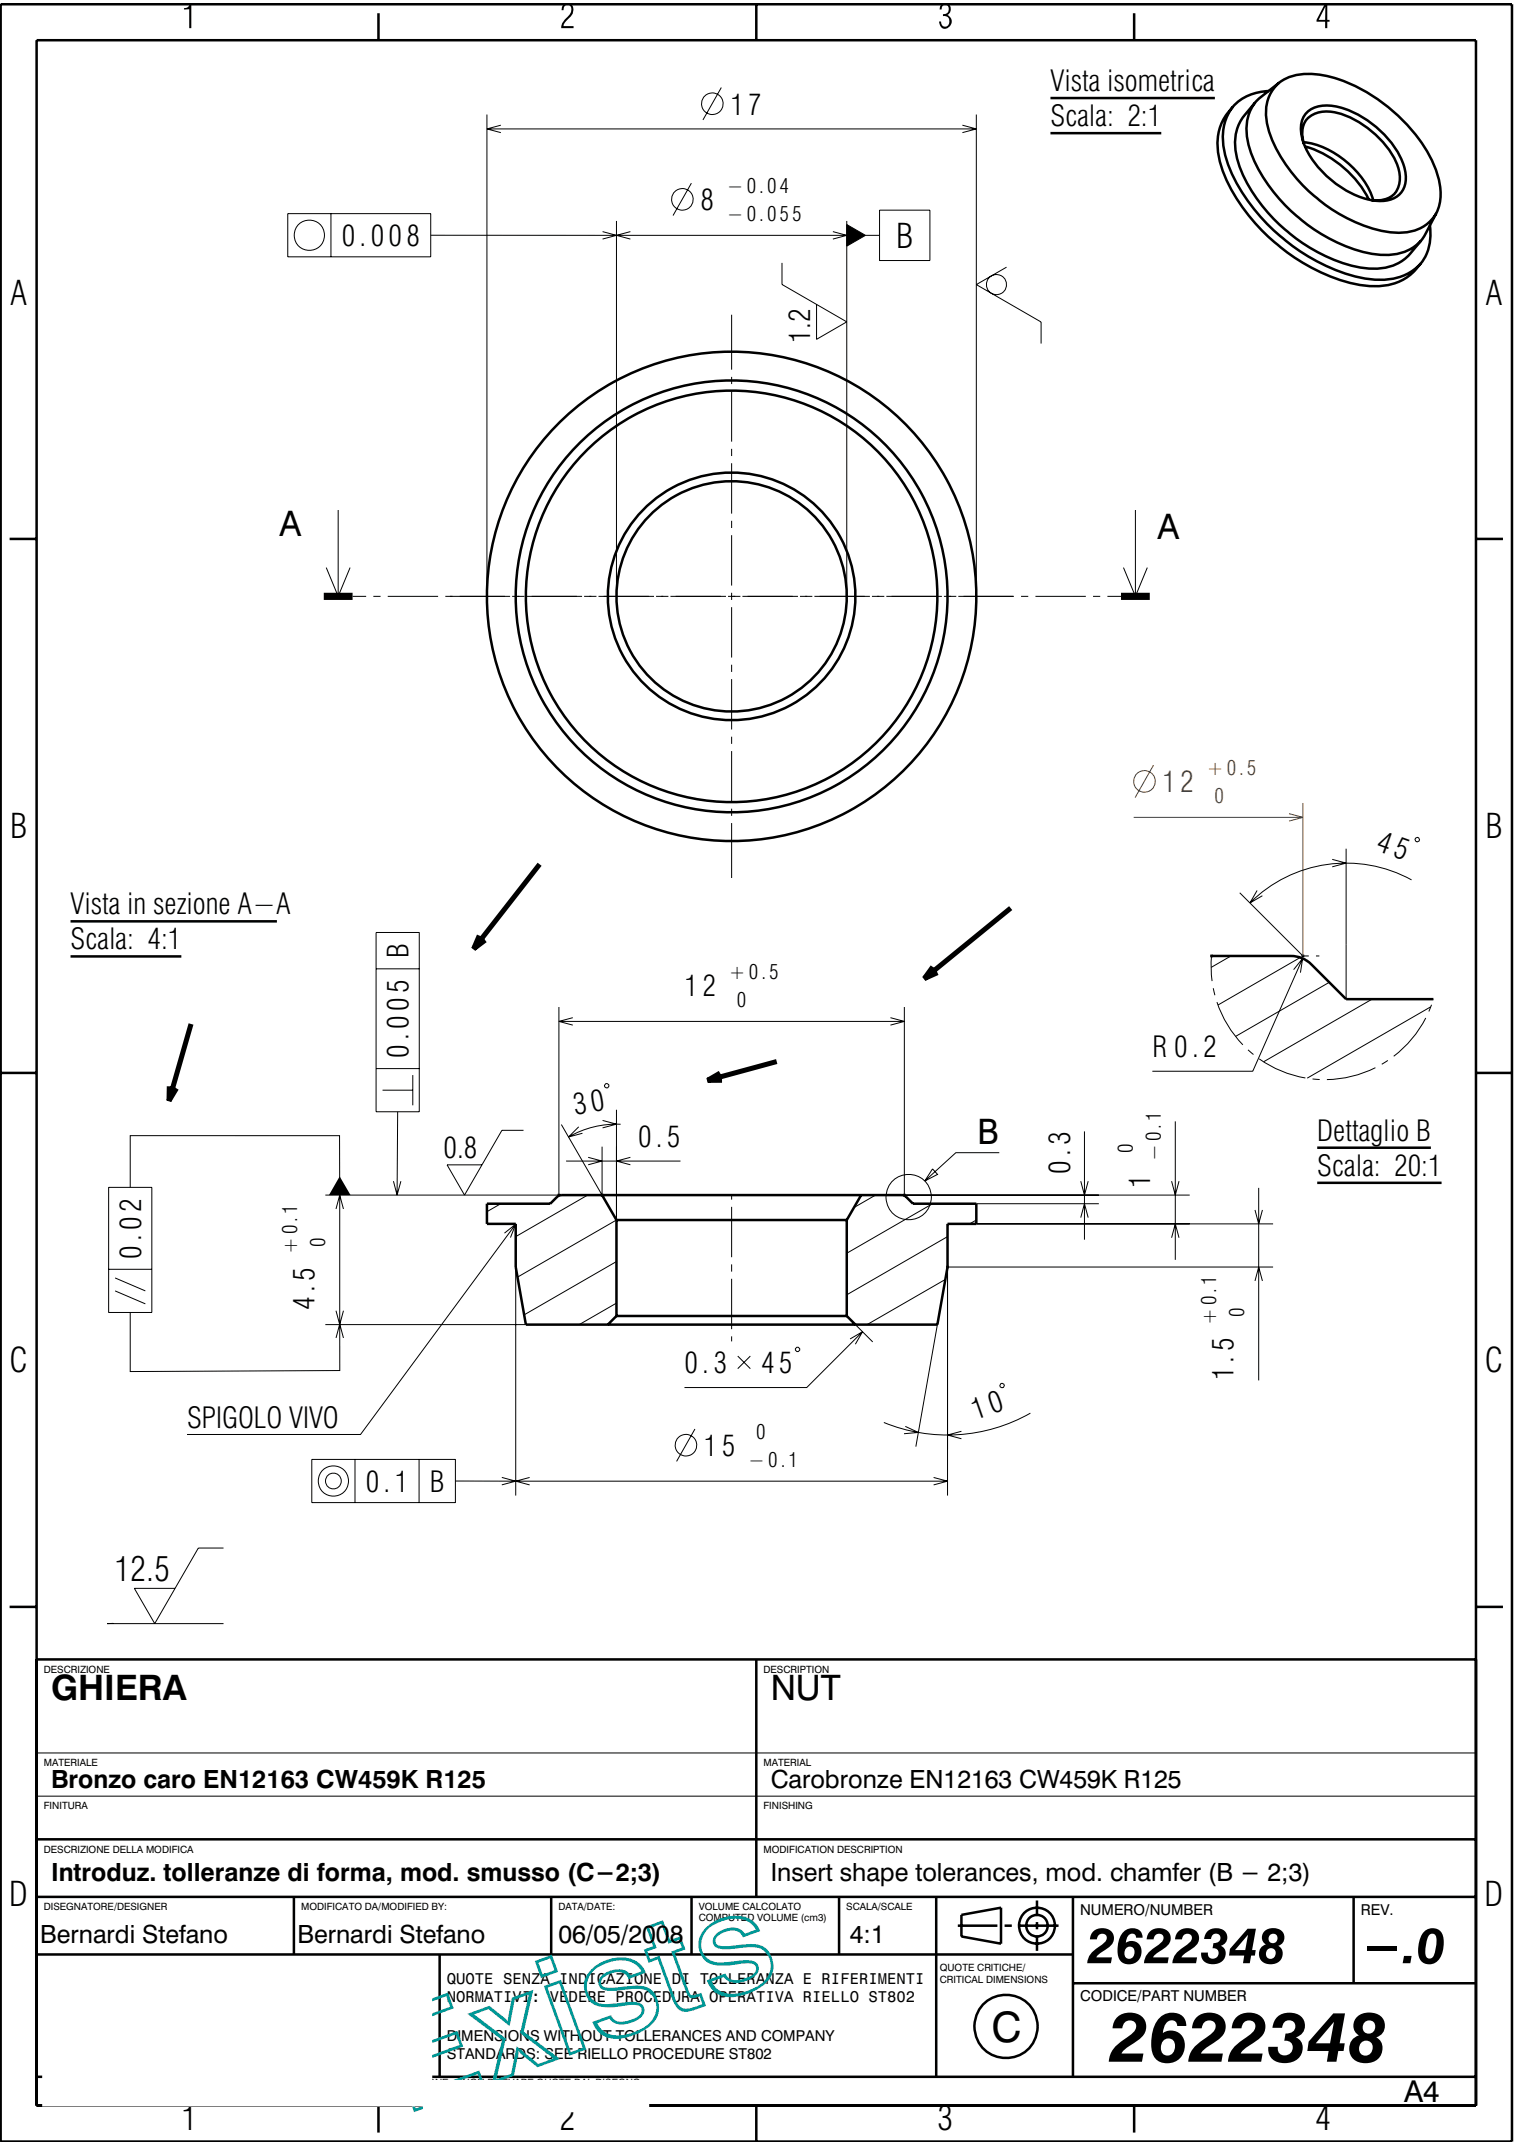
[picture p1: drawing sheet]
<svg xmlns="http://www.w3.org/2000/svg" width="210mm" height="297mm" viewBox="0 0 210 297" stroke-linecap="round" stroke-linejoin="round" font-family="sans-serif">
<g fill="none" stroke="#000" stroke-width=".14">
<path d="M67.5 15.9v66.8M135.3 15.9v66.8M85.4 30.6v52.1M117.4 30.6v52.1M120 32.6h1.9M101.4 43.6v7.6M101.4 52.2v1M101.4 54.2v7M45.2 78.7l1.7 4 1.6-4M46.9 70.7v12M101.4 62.2v1M101.4 64.2v7"/>
<path d="M101.4 72.2v1M101.4 74.2v7M155.7 78.7l1.7 4 1.6-4M157.4 70.7v12M48.9 82.7h1.8M51.7 82.7h1M53.7 82.7h7M61.7 82.7h9M71 82.7h1.7M73 82.7h7.7M81 82.7h1.7M83 82.7h7.6"/>
<path d="M90.9 82.7h1.7M92.9 82.7h7.7M100.9 82.7h1.7M101.4 82.2v1M101.4 84.2v6.9M101.4 92.1v1M101.4 94.1v7M102.9 82.7h7.7M110.9 82.7h1.7M112.9 82.7h7.7M120.9 82.7h1.7M122.8 82.7h7.7"/>
<path d="M130.8 82.7h1.7M132.8 82.7h7.7M141.5 82.7h1M143.5 82.7h7M151.5 82.7h1M153.5 82.7h1.9M101.4 102.1v1M101.4 104.1v7M101.4 112.1v1M101.4 114.1v7.6M186.6 117.6v20.9M77.5 139.6v26"/>
<path d="M125.3 139.6v26M167.9 132.5v1.7l.1 1.8M168.2 137l.2 .9M168.7 138.9a15.8 15.8 0 0 0 3.6 5.9M170.6 132.5l-2.7 1.6M171.8 123.7l8.9 8.9M178.9 132.5h.5M180.2 132.7l-11.4 6.6M180.4 132.5h1M181.1 133.1l.7 .6M182.4 132.5h.5M184.2 136.2l-12.9 7.5"/>
<path d="M190.2 138.5l-15.1 8.7M198.3 139.6l-17.1 9.8M198.4 139.3l-.4 .9M198.7 138.5h.1M77.8 155.9l5.6 9.7v-6.7M85.4 153.8v15.3l-13.7 7.9M173 145.5l.7 .7M174.5 146.8a15.7 15.7 0 0 0 6.4 2.6M181.9 149.6h1M190.6 148a15.8 15.8 0 0 1-6.7 1.6M192.4 147l-.9 .5M197.6 141.1a15.8 15.8 0 0 1-4.4 5.3"/>
<path d="M45.1 165.6h32.7M69.4 166.8l-1.9 1.2M71.5 175.6v31.7M81.5 165.6l-10 5.8M85.4 174.9l-12.8 7.4M101.4 165.6v.7M101.4 167.3v7M101.4 175.3v1M101.4 177.3v6.9M121.4 165.6l-3 1.8M125 165.6h39.9M129.3 166.8l-11.9 6.9"/>
<path d="M131 177.3l-10.8 6.3M131.3 171.4l-13.9 8.1M135.3 169.1l-.9 .5M135.3 166.8h17M135.3 169.6h41.2M176.5 175.6h-45.2v31.7M45.1 183.6h27.8M85.4 180.6l-5.1 3M101.4 185.2v.7M118.6 183.6l2.4 2.4M129.9 183.6l-3 16.9M5.1 249h199.5"/>
<path d="M5.1 243h199.5"/>
<circle cx="125.9" cy="165.9" r="3.2"/>
</g>
<g fill="none" stroke="#000" stroke-width=".35">
<path d="M.1 .6h209.5v296.2h-209.5zM5.1 5.6h199.5v286.3h-199.5zM52.5 1.8v3.8M104.8 .6v5M157.2 1.8v3.8M170.8 14.8a7.4 7.4 0 0 0-1.8 7.4 23.4 23.4 0 0 0 7.2 11 25.9 25.9 0 0 0 12.4 6.3 8 8 0 0 0 7.6-2.1l.7-.9M170.8 14.8a8.1 8.1 0 0 0-.6 7.9 27 27 0 0 0 14.8 14.7 14.4 14.4 0 0 0 8.5 1.1l1.3-.4 1.1-.7 1-.9M174 14.2l-1.6 1.9a6.6 6.6 0 0 0-.9 6.1 22.5 22.5 0 0 0 8.8 11.4 21.2 21.2 0 0 0 9.2 3.6 6.9 6.9 0 0 0 5.9-1.9l1.6-1.9M174 14.2a6.6 6.6 0 0 0-.9 6.1 22.5 22.5 0 0 0 8.8 11.4 21.1 21.1 0 0 0 9.2 3.6 6.9 6.9 0 0 0 5.9-1.9M175.8 12.6a6.8 6.8 0 0 0-5 2.2M177.3 11.4l-2.8 2.3-.5 .5M177.3 11.4a5.5 5.5 0 0 0-1.7 5.5 19.1 19.1 0 0 0 6.1 9.9 21.3 21.3 0 0 0 11.1 5.4 6 6 0 0 0 6.3-2.6"/>
<path d="M177.3 11.4a7.6 7.6 0 0 1 6.3-.9 23 23 0 0 1 15.1 12.3 8.9 8.9 0 0 1 .7 5.9l-.3 .9M180.7 19.7a12.3 12.3 0 0 1 9.6 8.1M180.7 20a3.7 3.7 0 0 1 .4-3.5 4.2 4.2 0 0 1 4.2-.9 13.4 13.4 0 0 1 8.2 6.9 4.2 4.2 0 0 1-.1 4.2 3.7 3.7 0 0 1-3.3 1M181.2 15.5a5.1 5.1 0 0 1 5.1-.5 13.8 13.8 0 0 1 8.3 8 4 4 0 0 1-.5 3.8 4 4 0 0 1-3.8 1 13.6 13.6 0 0 1-9.7-8.1 4 4 0 0 1 .6-4.2zM180.9 20.3a14.7 14.7 0 0 1 8.8 7.4M198.2 31.2a6.7 6.7 0 0 1-1.3 5.3M199.1 29.6l-1.6 2.9-.5 .9M1.3 74.7h3.8M204.6 74.7h3.7M167.9 132.5h11a4 4 0 0 1 2.9 1.2l4.8 4.8h12.1M.1 148.7h5M204.6 148.7h5"/>
<path d="M67.5 166.8h8.8l1-1 .5-.2h47.2l.6 .3 .9 .9h8.8v2.8h-4v6l-1.4 8h-57l-1.4-8v-6h-4zM83.4 165.6l2 3.5M85.4 169.1h32M85.4 169.1v13.3M117.4 169.1v13.3M119.4 165.6l-2 3.5M85.4 182.4h32M85.4 182.4l-1.2 1.2M117.4 182.4l1.2 1.2M1.3 222.7h3.8M5.1 230h199.5M104.8 230v32.9"/>
<path d="M204.6 222.7h3.7M5.1 254.9h199.5M5.1 270.9h143.6M5.1 262.9h199.5M40.7 262.9v8M60.9 270.9v17M76.4 262.9v8M95.8 262.9v8M116.3 262.9v8M129.8 262.9v25M132.8 266.9h5.4M133.3 265.4l5.4-1v5l-5.4-1z"/>
<path d="M139.2 266.9h1M141.2 266.9h5.5M143.7 263.4v2M143.7 266.4v1M143.7 268.4v2M148.7 274.9h55.9M148.7 262.9v25M187.6 262.9v12M5.1 287.9h199.5M52.5 291.9v3.7M104.8 291.9v4.9M157.2 291.9v3.7"/>
<circle cx="101.4" cy="82.7" r="28.5"/>
<circle cx="101.4" cy="82.7" r="16"/>
<circle cx="101.4" cy="82.7" r="17.2"/>
<circle cx="101.4" cy="82.7" r="33.9"/>
<circle cx="101.4" cy="82.7" r="29.9"/>
<circle cx="143.7" cy="266.9" r="2.5"/>
<circle cx="143.7" cy="266.9" r="1.5"/>
<circle cx="139.4" cy="280.9" r="4.4"/>
</g>
<path d="M74.8 119.8l-9.1 11.7M66.4 129.7l-.7 1.8 1.5-1.2M129.3 134l-1.2 1.6 1.8-.8M140.1 125.9l-12 9.7M23.5 150.6l-.1 2 1.1-1.7M26.5 141.9l-3.1 10.7M99.8 148.7l-1.7 1h2M107.7 147.1l-9.6 2.6" fill="none" stroke="#000" stroke-width=".7" stroke-linecap="butt"/>
<path d="M167.9 132.3v.4M83.4 165.5v.3M125.3 165.5v.3" fill="none" stroke="#000" stroke-width=".37"/>
<path d="M180.6 132.3v.4M77.5 165.5v.3M131.3 175.4v.4" fill="none" stroke="#000" stroke-width=".38"/>
<path d="M180.6 111.3v21.2" fill="none" stroke="#804000" stroke-width=".14"/>
<path d="M44.9 82.7h4M155.4 82.7h4" fill="none" stroke="#000" stroke-width="1" stroke-linecap="butt"/>
<g fill="#000">
<path d="M25.5 1.1a.64 .64 0 0 0 .8-.5h.2v3.3h-.3v-2.6h-.7z" fill-rule="evenodd"/>
<path d="M78.1 .7l.1-.1h1a1.29 1.29 0 0 1-.4 2 1.66 1.66 0 0 0-.7 1h1.4v.3h-1.7a2.16 2.16 0 0 1 .9-1.6 1.01 1.01 0 0 0 .2-1.6 .58 .58 0 0 0-.6 .1 .58 .58 0 0 0-.2 .6h-.3l.1-.4z" fill-rule="evenodd"/>
<path d="M130.4 .6h1.1a.94 .94 0 0 1-.2 1.5l.5 .3a.99 .99 0 0 1-.1 1.2 .99 .99 0 0 1-1.1 .3l-.3-.3-.2-.6h.3a.57 .57 0 0 0 .4 .7 .57 .57 0 0 0 .7-.4 .74 .74 0 0 0 0-.8 .74 .74 0 0 0-.8-.3v-.2a.68 .68 0 0 0 .8-.5 .68 .68 0 0 0-.5-.8 .54 .54 0 0 0-.5 .6h-.3z" fill-rule="evenodd"/>
<path d="M183.6 .6l-1.1 2.2v.2h1.2v.9h.3v-.9h.3v-.2h-.3v-2.2zM183.7 .9v1.9h-.9z" fill-rule="evenodd"/>
</g>
<g fill="#009896">
<path d="M53.1 279.9l4.5 12.4 9.1-3.4-.5-1.4-7.3 2.6-1.6-4.3 6.4-2.4-.5-1.4-6.4 2.3-1.3-3.6 6.9-2.6-.5-1.4zM52.6 279.6l9.5-3.4 .8 2.2-6.9 2.5 1 2.9 6.4-2.3 .8 2.2-6.4 2.3 1.3 3.6 7.3-2.6 .8 2.2-9.8 3.6z" fill-rule="evenodd"/>
<path d="M65.7 279.2l4.4 3.4-1.3 5.6 2-.7 .8-3.9 3 2.5 2.1-.8-4.6-3.5 1.2-5.4-2 .8-.7 3.6-2.9-2.3zM64.8 279.1l3-1.1 2.2 1.8 .4 .5v-.7l.6-2.7 2.9-1.1-1.3 5.8 5 3.8-3.1 1.1-2.3-1.8-.4-.5v.6l-.6 2.9-3.1 1.2 1.5-6.2z" fill-rule="evenodd"/>
<path d="M74.6 272l.6 1.7 1.7-.6-.6-1.7zM75.9 275.5l3.2 8.9 1.7-.6-3.3-8.9zM74.1 271.8l2.4-.8 .9 2.3-2.4 .9zM75.4 275.3l2.4-.9 3.5 9.7-2.4 .8z" fill-rule="evenodd"/>
<path d="M82.5 273a2.64 2.64 0 0 0-1.1 2.7 2.64 2.64 0 0 0 2.1 2.1l2.4-.2a5.5 5.5 0 0 1 2.8 .1 1.21 1.21 0 0 1 .6 1.1 1.21 1.21 0 0 1-.7 1 4.2 4.2 0 0 1-3.2 .7l-.5-.3-.4-.4-1.7 .6a3.1 3.1 0 0 0 3.8 1.6 6.5 6.5 0 0 0 3.9-2.1 2.68 2.68 0 0 0-1.3-4.1 11.9 11.9 0 0 0-3.9 .1h-1.4l-.6-.3a1.3 1.3 0 0 1 .4-2 3.2 3.2 0 0 1 3.3-.3l.4 .5 1.5-.6a3.3 3.3 0 0 0-3.7-1.4 6.9 6.9 0 0 0-2.7 1.2zM82 272.9a5.8 5.8 0 0 1 5.5-1.4l.8 .4 .7 .7 .5 .8-2.4 .9a1.84 1.84 0 0 0-2.7-.6 1.38 1.38 0 0 0-1.1 1.3l.4 .4a6 6 0 0 0 2.7 0 6.7 6.7 0 0 1 3.3 .1 3.3 3.3 0 0 1-.2 5.8 7.1 7.1 0 0 1-5.3 1.1 3.2 3.2 0 0 1-2.1-2.1l2.6-1a1.56 1.56 0 0 0 2.1 .9l.5-.2a1.82 1.82 0 0 0 1.6-1.5l-.1-.3a2.3 2.3 0 0 0-1.9-.2 8.7 8.7 0 0 1-4.4-.1 3.1 3.1 0 0 1-.5-5z" fill-rule="evenodd"/>
<path d="M90 267.3l1 2.7-1.3 .5 .4 1.1 1.3-.5 2 5.6a2.5 2.5 0 0 0 1.3 1.7 5 5 0 0 0 2.6-.6l-.3-1.1a1.5 1.5 0 0 1-1.5 .1l-.4-.8-2.1-5.5 1.5-.5-.4-1.1-1.5 .5-1-2.7zM89.5 267l2.4-.8 1 2.7 1.4-.5 .7 1.8-1.5 .5 2.1 5.6a.46 .46 0 0 0 .7 .2l.9-.3 .7 1.8-1.5 .6a2.23 2.23 0 0 1-2.4-.1l-.3-.4-.5-1-2-5.5-1.3 .5-.7-1.9 1.3-.4z" fill-rule="evenodd"/>
<path d="M98.3 267.2a2.64 2.64 0 0 0-1.1 2.7 2.64 2.64 0 0 0 2.2 2.1l2.3-.1a5.6 5.6 0 0 1 2.9 0 1.21 1.21 0 0 1 .6 1.1 1.21 1.21 0 0 1-.8 1.1 4.2 4.2 0 0 1-3.2 .6l-.5-.2-.4-.5-1.6 .7a3.1 3.1 0 0 0 3.8 1.6 6.5 6.5 0 0 0 3.8-2.2 2.69 2.69 0 0 0-1.3-4.1 11.9 11.9 0 0 0-3.8 .2l-1.5-.1-.6-.2a1.19 1.19 0 0 1 .2-1.8 3.4 3.4 0 0 1 3.1-.8l.4 .3 .4 .4 1.6-.5a3.3 3.3 0 0 0-3.8-1.5 6.9 6.9 0 0 0-2.7 1.2zM97.9 267.2a5.8 5.8 0 0 1 5.5-1.4l.8 .4 .7 .6 .5 .9-2.4 .8a1.61 1.61 0 0 0-2.2-.8 2.28 2.28 0 0 0-1.6 1.2 .67 .67 0 0 0 .6 .8l.8 .1 1.7-.2a6.7 6.7 0 0 1 3.3 .1 3.3 3.3 0 0 1-.3 5.8 7.1 7.1 0 0 1-5.3 1.1 3.2 3.2 0 0 1-2-2.1l2.5-1a1.56 1.56 0 0 0 2.2 .9l.5-.2a1.82 1.82 0 0 0 1.6-1.4l-.1-.3a2.29 2.29 0 0 0-1.9-.3 8.7 8.7 0 0 1-4.4 0 3.1 3.1 0 0 1-.5-5z" fill-rule="evenodd"/>
</g>
<g fill="none" stroke="#000" stroke-width=".14">
<path d="M67.5 17.9h67.8M69.4 17.4l-1.9 .5 1.9 .5M100 12.1l-2.6 4.5M133.4 17.4l1.9 .5-1.9 .5M39.9 29.6h19.8v6h-19.8zM45.9 29.6v6M59.7 32.6h57.7M83.5 32.1l1.9 .5-1.9 .5M87.4 32.1l-2 .5 2 .5M95.8 25.4l-2.5 4.5M108.4 36.4v3l9 5.2-4.2 2.4v-4.8M115.4 32.1l2 .5-2 .5"/>
<path d="M117.4 31.1l2.6 1.5-2.6 1.5zM121.9 29.1h7v7h-7zM139.5 37l-4.2 2.4 9 5.2v3M184.6 119.1l2 .5-2 .6M196.2 116.2l.2-.1h.2l.1 .3v.2l-.3 .1-.2-.1-.1-.2zM52.1 129.3h6v24.8h-6zM52.1 134.3h6M174.2 123.4l-1 1.8 1.8-1M179.3 134.4l1.2-1.6-.3 2M180.5 132.8l-6.9 15.7h-13.9M195.6 122a18.9 18.9 0 0 0-22.4 3.2M52.1 148.1h6"/>
<path d="M53 151.1h4.2M55.1 154.1l-.1 11.5M57.2 149v4.2M72.6 156.7h-3l-5.2 8.9-2.4-4.1h4.8M77.5 141.6h47.8M79.4 141.1l-1.9 .5 1.9 .5M80.2 156.2l-1.4 1.4 1.9-.5M83.5 155.3l1.9 .5-1.9 .5M83.9 150.2h.2l.3 .1v.2l-.2 .3h-.2l-.2-.2v-.2zM86 155.8a13.3 13.3 0 0 0-7.2 1.8M123.4 141.1l1.9 .5-1.9 .5M138.5 159.8h-6l-4.3 3.9"/>
<path d="M150.3 156.8v15M162.9 155.4v19.2M15.1 164.6h5.9v17.3h-5.9zM15.1 175.9h5.9M16 178.9l4.1 1.8M16 177.1l4.1 1.8M18 164.6v-7.2h29.1v26.2M46.6 167.6l.5-2 .5 2M54.5 163.7l.5 1.9 .6-1.9M69.9 170.9l1.6-1.2-.7 1.8M71.5 169.7l-21.5 29.1h-24.1M78.5 160.9h15.8"/>
<path d="M81.5 160.4l1.9 .5-1.9 .5M87.4 160.4l-2 .5 2 .5M129.2 162l.7 .8-1.7 .9zM149.8 168.8l.5-2 .5 2M149.8 163.7l.5 1.9 .5-1.9M162.4 171.6l.5-2 .5 2M162.4 163.7l.5 1.9 .5-1.9M173.9 167.7l.6 1.9 .5-1.9M173.9 177.6l.6-2 .5 2M174.5 164.7v26.6M18 181.9v8.2l29.1-.1v-6.5M46.6 181.7l.5 1.9 .5-1.9"/>
<path d="M46.6 185.5l.5-2 .5 2M96.3 198.1l-2.5 4.5M102.3 188l1.7 1.7M104 188l-1.7 1.7M110.4 186.7h.2l.2 .2v.2l-.2 .2h-.2l-.2-.2v-.2zM117.8 185.6l1.7-1-.9 1.7M119.5 184.6l-7.7 7.7h-16.9M125.5 197.7l1.8 .9-2 .1M133.3 198.4l-2 .5 2 .5M138.7 191.8l.2-.1 .2 .2 .1 .1-.1 .3-.2 .1-.3-.2v-.1zM142.8 195.9a23.3 23.3 0 0 1-20.3 1.3M31 214.6h-3.5l-6.1 10.4-2.8-4.8h5.7"/>
<path d="M43.2 202.3h19.9v6h-19.9zM49.2 202.3v6M58.1 202.3v6M63.1 205.3h68.2M69.6 204.8l1.9 .5-1.9 .5M73.4 204.8l-1.9 .5 1.9 .5M129.4 204.8l1.9 .5-1.9 .5M15.7 225h-.8h16.1"/>
<circle cx="98.7" cy="14.4" r="1.5"/>
<circle cx="42.9" cy="32.6" r="2.1"/>
<circle cx="94.6" cy="27.6" r="1.5"/>
<circle cx="138.1" cy="39.4" r="1.4"/>
<circle cx="46.2" cy="205.3" r="2.1"/>
<circle cx="46.2" cy="205.3" r="1.1"/>
<circle cx="95.1" cy="200.3" r="1.5"/>
</g>
<path d="M117.4 31.1l2.6 1.5-2.6 1.5zM47.1 163.1l1.5 2.5-3 .1z" fill="#000"/>
<g fill="none" stroke="#804000" stroke-width=".14">
<path d="M157.1 113.3h23.5M159.9 106.1l-2.6 4.5M178.7 112.8l1.9 .5-1.9 .5"/>
<circle cx="158.6" cy="108.3" r="1.5"/>
</g>
<path d="M145.6 18.5h15.4M145.6 13.6h22.8M9.8 132.6h15.3M9.8 127.7h28.6M182.6 159.1h15.7M182.6 164h17.2" fill="none" stroke="#000" stroke-width=".35"/>
<g fill="#fff" stroke="#fff" stroke-width=".35">
<path d="M6 271.5h53.7v20.3h-53.7z"/>
<path d="M58.8 288.5h31v4.1h-31z"/>
</g>
<text font-size="9.7" x="153.7" y="285.8">2622348</text>
<g font-size="6.9">
<text x="150.7" y="272.1">2622348</text>
<text x="188.6" y="272.1">−.0</text>
</g>
<text font-size="5.8" x="137.4" y="283">C</text>
<g font-size="5">
<text x="38.7" y="74.3">A</text>
<text x="160.4" y="74.8">A</text>
<text x="135.5" y="158.6">B</text>
</g>
<g font-size="4.9">
<text x="7.1" y="235.7">GHIERA</text>
<text x="106.8" y="235.7">NUT</text>
</g>
<g font-size="4.7">
<text x="124.2" y="34.4">B</text>
<text x="1.4" y="42.2">A</text>
<text x="205.9" y="42.2">A</text>
<text x="1.4" y="116.2">B</text>
<text x="205.9" y="116.2">B</text>
<text x="1.3" y="190.2">C</text>
<text x="205.8" y="190.2">C</text>
<text x="15.9" y="219.1">12.5</text>
<text x="1.3" y="264.2">D</text>
<text x="205.8" y="264.2">D</text>
<text x="25.2" y="295.2">1</text>
<text x="77.5" y="295.2">2</text>
<text x="129.9" y="295.2">3</text>
<text x="182.3" y="295.2">4</text>
</g>
<text font-size="4.2" x="194.6" y="291.4">A4</text>
<g font-size="4">
<text x="101.2" y="15.9">17</text>
<text x="145.6" y="12.6">Vista isometrica</text>
<text x="145.6" y="17.5">Scala: 2:1</text>
<text x="97.1" y="29.1">8</text>
<text x="47.4" y="34.1">0.008</text>
<text x="112.3" y="47.5" transform="rotate(-90 112.3 47.5)">1.2</text>
<text x="190.6" y="117.8" transform="rotate(20 190.6 117.8)">45</text>
<text x="9.8" y="126.7">Vista in sezione A−A</text>
<text x="9.8" y="131.6">Scala: 4:1</text>
<text x="56.6" y="132.8" transform="rotate(-90 56.6 132.8)">B</text>
<text x="94.9" y="138.1">12</text>
<text x="56.6" y="146.6" transform="rotate(-90 56.6 146.6)">0.005</text>
<text x="159.7" y="146.5">R 0.2</text>
<text x="79.7" y="154.6" transform="rotate(-10 79.7 154.6)">30</text>
<text x="61.5" y="160.6">0.8</text>
<text x="88.4" y="158.9">0.5</text>
<text x="182.6" y="158.1">Dettaglio B</text>
<text x="148.3" y="162.7" transform="rotate(-90 148.3 162.7)">0.3</text>
<text x="159.4" y="164.6" transform="rotate(-90 159.4 164.6)">1</text>
<text x="182.6" y="163">Scala: 20:1</text>
<text x="19.5" y="174.4" transform="rotate(-90 19.5 174.4)">0.02</text>
<text x="43.6" y="181.5" transform="rotate(-90 43.6 181.5)">4.5</text>
<text x="94.9" y="190.3">0.3</text>
<text x="105.5" y="190.3">45</text>
<text x="171" y="191.3" transform="rotate(-90 171 191.3)">1.5</text>
<text x="25.9" y="197.9">SPIGOLO VIVO</text>
<text x="135.2" y="196.8" transform="rotate(-19 135.2 196.8)">10</text>
<text x="97.6" y="201.8">15</text>
<text x="50.7" y="206.8">0.1</text>
<text x="59.6" y="206.8">B</text>
</g>
<text font-size="4" fill="#804000" x="161.1" y="109.8">12</text>
<g font-size="3.5">
<text x="7.1" y="247.8">Bronzo caro EN12163 CW459K R125</text>
<text x="106.8" y="247.8">Carobronze EN12163 CW459K R125</text>
<text x="7.1" y="260.8">Introduz. tolleranze di forma, mod. smusso (C−2;3)</text>
<text x="106.8" y="260.8">Insert shape tolerances, mod. chamfer (B − 2;3)</text>
<text x="5.6" y="269.3">Bernardi Stefano</text>
<text x="41.2" y="269.3">Bernardi Stefano</text>
<text x="77.4" y="269.3">06/05/2008</text>
<text x="117.8" y="269.3">4:1</text>
</g>
<g font-size="2.8">
<text x="100.7" y="26.7">−0.04</text>
<text x="100.7" y="30.6">−0.055</text>
<text x="101" y="135.7">+0.5</text>
<text x="102.1" y="139.6">0</text>
<text x="157" y="159.9" transform="rotate(-90 157 159.9)">0</text>
<text x="160.9" y="160.9" transform="rotate(-90 160.9 160.9)">−0.1</text>
<text x="41.2" y="173.9" transform="rotate(-90 41.2 173.9)">+0.1</text>
<text x="45.1" y="172.8" transform="rotate(-90 45.1 172.8)">0</text>
<text x="168.6" y="183.7" transform="rotate(-90 168.6 183.7)">+0.1</text>
<text x="172.5" y="182.6" transform="rotate(-90 172.5 182.6)">0</text>
<text x="103.7" y="203.3">−0.1</text>
<text x="104.8" y="199.4">0</text>
</g>
<g font-size="2.8" fill="#804000">
<text x="167.3" y="107.4">+0.5</text>
<text x="168.3" y="111.3">0</text>
</g>
<g font-size="2.2">
<text x="61.9" y="275">QUOTE SENZA INDICAZIONE DI TOLLERANZA E RIFERIMENTI</text>
<text x="61.9" y="277.6">NORMATIVI: VEDERE PROCEDURA OPERATIVA RIELLO ST802</text>
</g>
<g font-size="2.1">
<text x="149.7" y="265.4">NUMERO/NUMBER</text>
<text x="188.6" y="265.4">REV.</text>
<text x="149.7" y="277.4">CODICE/PART NUMBER</text>
<text x="61.9" y="282.9">DIMENSIONS WITHOUT TOLLERANCES AND COMPANY</text>
<text x="61.9" y="285.4">STANDARDS: SEE RIELLO PROCEDURE ST802</text>
</g>
<g font-size="1.4">
<text x="6.1" y="231.8">DESCRIZIONE</text>
<text x="105.8" y="231.8">DESCRIPTION</text>
<text x="6.1" y="244.8">MATERIALE</text>
<text x="105.8" y="244.8">MATERIAL</text>
<text x="6.1" y="250.8">FINITURA</text>
<text x="105.8" y="250.8">FINISHING</text>
<text x="6.1" y="256.8">DESCRIZIONE DELLA MODIFICA</text>
<text x="105.8" y="256.8">MODIFICATION DESCRIPTION</text>
<text x="6.1" y="264.8">DISEGNATORE/DESIGNER</text>
<text x="41.7" y="264.8">MODIFICATO DA/MODIFIED BY:</text>
<text x="77.4" y="264.8">DATA/DATE:</text>
<text x="96.8" y="264.8">VOLUME CALCOLATO</text>
<text x="96.8" y="266.3">COMPUTED VOLUME (cm3)</text>
<text x="117.3" y="264.8">SCALA/SCALE</text>
<text x="130.3" y="273.2">QUOTE CRITICHE/</text>
<text x="130.3" y="274.9">CRITICAL DIMENSIONS</text>
<text x="6.1" y="289.2">QUESTO DISEGNO E’ PROPRIETA’ DELLA RIELLO S.P.A. − VIETATA LA RIPRODUZIONE − NON RILEVARE QUOTE DAL DISEGNO</text>
</g>
</svg>
